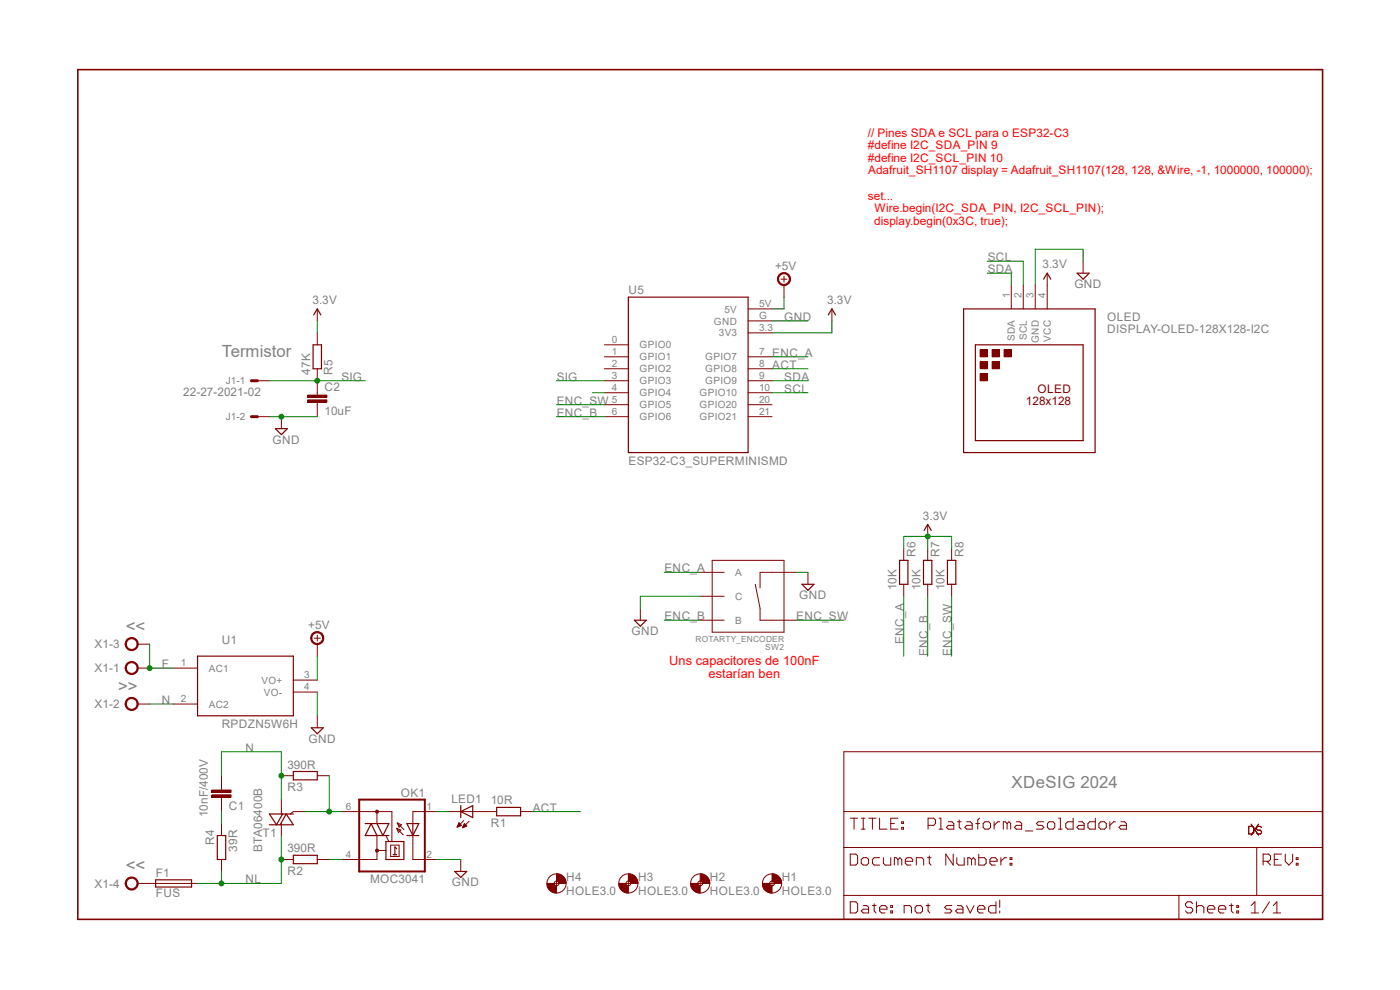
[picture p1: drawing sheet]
<svg xmlns="http://www.w3.org/2000/svg" width="297mm" height="210mm" viewBox="0 0 297 210" stroke-linecap="round" stroke-linejoin="round" font-family="sans-serif">
<path d="M74.9 172.2h8.2v6.3M80 172.2v2.5M80 177.2v5.1h-5.1M81.9 177.2l.6 1.3M82.9 179.3h1.8v2.4h-1.8zM84.2 175.7l1.4 1.4M84.2 175.7l.8 .4-.5 .5zM84.3 174.6l.9 .4-.5 .5zM84.3 174.6l1.4 1.4M87.6 177.2v5.1h2.5M90.1 172.2h-2.5v2.5M80 180.4h1.9" fill="none" stroke="#800000" stroke-width=".21"/>
<path d="M77.5 174.7h5l-1.3 2.5-1.2-2.5M80 177.2l-1.3-2.5-1.2 2.5h5M81.9 178.5h3.8v3.8h-3.8zM86.3 174.7h2.6l-1.3 2.5zM86.3 177.2h2.6M87.6 174.7v2.5M83.4 181.3h.8M84.2 180l-.4-.3v1.6" fill="none" stroke="#800000" stroke-width=".25"/>
<path d="M76.2 169.6h13.9v15.3h-13.9z" fill="none" stroke="#800000" stroke-width=".42"/>
<path d="M79.8 172l.2-.2 .2 .2v.4h-.4z" fill-rule="evenodd" fill="#800000"/>
<path d="M79.8 172l.2-.2 .2 .2v.4h-.4z" fill="none" stroke="#800000" stroke-width=".21"/>
<path d="M79.8 180.2l.2-.1 .2 .1v.5h-.4z" fill-rule="evenodd" fill="#800000"/>
<g fill="none" stroke="#800000" stroke-width=".21">
<path d="M47 167.1v.5M47 169.1v.5M47 174.7v2.5M59.7 169.6v3.1M59.7 174.7v2.5M59.7 164.5h2.5M64.8 172.2h-2.6l-.6 .5M67.3 164.5h2.5M72.4 172.2h2.5M90.1 172.2h2.6M95.2 172.2h10.2M97 175.4h.2"/>
<path d="M97.1 175.3h.3M97.1 175.2h.5M97.2 175.1h.6M97.2 175h.6M97.2 175h.5M97.3 174.9h.4M97.3 174.8h.3M97.3 174.7h.2M97.4 174.6l.5 .5-.9 .4M97.4 174.6l-.4 .9M97.4 174.6h.1M98.2 175.6h.1"/>
<path d="M98.2 175.5h.2M98.2 175.4h.4M98.3 175.3h.5M98.3 175.2h.7M98.3 175.1h.6M98.4 174.1l-1.4 1.4M98.4 175h.4M98.5 174.9h.2M98.5 174.8h.1M99 175.2l-.9 .4M99 175.2l-.5-.5-.4 .9M99.5 174.2l-1.4 1.4"/>
<path d="M110.4 172.2h2.6M47 182.3v2.6M59.7 182.3h2.5M67.3 182.3h2.5M72.4 182.3h2.5M79.8 180.2l.2-.1 .2 .1v.5h-.4zM90.1 182.3h2.6"/>
</g>
<path d="M46.1 177.2h1.8v5.1h-1.8zM57.1 175h5.1l-1.5-2.3-1.3 2.3M59.9 172.7l-1.2 2.3-1.6-2.3h5.1M62.2 163.7h5.1v1.7h-5.1zM97.7 172.2l2.6-1.3v2.5zM97.7 170.9v2.5M105.4 171.3h5v1.8h-5zM62.2 181.4h5.1v1.8h-5.1z" fill="none" stroke="#800000" stroke-width=".25"/>
<path d="M45 167.6h4v.5h-4z" fill-rule="evenodd" fill="#800000"/>
<path d="M45 167.6h4v.5h-4z" fill="none" stroke="#800000" stroke-width=".21"/>
<path d="M45 168.6h4v.5h-4z" fill-rule="evenodd" fill="#800000"/>
<g fill="none" stroke="#800000" stroke-width=".21">
<path d="M165.7 59.2h1.3M166.3 58.6v1.3M128.2 73.2h5.1M128.2 75.7h5.1M128.2 78.2h5.1M158.7 65.5h5.1M158.7 68.1h5.1M158.7 70.6h5.1M158.7 75.7h5.1M158.7 78.2h5.1M128.2 80.8h5.1M128.2 83.3h5.1"/>
<path d="M128.2 85.9h5.1M128.2 88.4h5.1M158.7 80.8h5.1M158.7 83.3h5.1M158.7 85.9h5.1M158.7 88.4h5.1M45 168.6h4v.5h-4zM47 164.5v2.6M47 169.6v2.6"/>
</g>
<path d="M133.3 63h25.4v33h-25.4z" fill="none" stroke="#800000" stroke-width=".25"/>
<path d="M165.3 58.3a1.4 1.4 0 0 1 2.2 .1 1.4 1.4 0 0 1-.8 2.1 1.4 1.4 0 0 1-1.8-1.3h.3a1.16 1.16 0 0 1 1.7-.9 1.16 1.16 0 0 1 .2 1.9 1.16 1.16 0 0 1-1.9-.6v-.4h-.3z" fill-rule="evenodd" fill="#800000"/>
<g fill="none" stroke="#800000" stroke-width=".21">
<path d="M165.3 58.3a1.4 1.4 0 0 1 2.2 .1 1.4 1.4 0 0 1-.8 2.1 1.4 1.4 0 0 1-1.8-1.3h.3a1.16 1.16 0 0 1 1.7-.9 1.16 1.16 0 0 1 .2 1.9 1.16 1.16 0 0 1-1.9-.6v-.4h-.3zM166.3 60.5v2.5M151.1 118.9h15.2v15.2h-15.2zM66.7 135.4h1.2M67.3 134.7v1.3M135.8 129v2.6M148.5 131.6h5.1M148.5 121.4h5.1M148.5 126.5h5.1M160.2 124l1 5v2.6h7.7M168.9 121.4h-7.7v3.3M171.4 121.4v2.6"/>
<path d="M36.8 141.7h5.1M36.8 149.4h5.1M62.2 144.3h5.1M62.2 146.8h5.1M179 159.5h101.6v35.5h-101.6zM179 179.8h101.6M179 172.2h101.6M180.4 173.6h1.5M181.2 173.6v2.3M182.7 173.6h.8M182.7 175.9h.8M183.1 173.6v2.3"/>
<path d="M184.3 173.6h1.5M185.1 173.6v2.3M186.6 173.6v2.3h1.6M189 174.7h.7M190.5 173.6h-1.5v2.3h1.5M191.3 175.5h.4v.4h-.4zM191.3 174.3h.4v.4h-.4zM196.9 175.1h1.2l.4-.4v-.8l-.4-.3h-1.2v2.3M199.2 173.6h.4v2.3M199.2 175.9h.8M201.2 174.3h.8l.4 .4v1.2h-1.2l-.4-.4 .4-.4h1.2M203.1 174.3h.8"/>
<path d="M203.5 173.9v1.6l.4 .4M205.1 174.3h.8l.3 .4v1.2h-1.1l-.4-.4 .4-.4h1.1M207 174.7h.8M207.8 173.6l-.4 .3v2M209 174.3h.8l.3 .4v.8l-.3 .4h-.8l-.4-.4v-.8zM210.9 174.3v1.6M212.1 174.3h-.4l-.8 .8M213.7 174.7l-.4-.4h-.4v1.6M213.7 174.7v1.2M213.7 174.7l.3-.4 .4 .4v1.2M215.6 174.3h.8l.3 .4v1.2h-1.1l-.4-.4 .4-.4h1.1M217.6 176.3h1.5"/>
<path d="M221.4 174.3h-1.1l-.4 .4 .4 .4h.8l.3 .4-.3 .4h-1.2M222.2 174.7l.4-.4h.8l.4 .4v.8l-.4 .4h-.8l-.4-.4zM224.6 173.6h.4v2.3M224.6 175.9h.7M227.7 173.6v2.3h-1.2l-.4-.4v-.8l.4-.4h1.2M228.9 174.3h.7l.4 .4v1.2h-1.1l-.4-.4 .4-.4h1.1M232.4 173.6v2.3h-1.2l-.4-.4v-.8l.4-.4h1.2M233.1 174.7l.4-.4h.8l.4 .4v.8l-.4 .4h-.8l-.4-.4zM235.5 174.3v1.6M236.6 174.3h-.3l-.8 .8M237.8 174.3h.8l.4 .4v1.2h-1.2l-.4-.4 .4-.4h1.2M266.6 179.8v10.1"/>
<path d="M179 189.9h101.6M180.4 181.2h1.2l.3 .4v1.5l-.3 .4h-1.2zM180.4 191.3h1.2l.3 .4v1.6l-.3 .4h-1.2zM182.7 182.3l.4-.4h.8l.4 .4v.8l-.4 .4h-.8l-.4-.4zM183.1 192.1h.8l.4 .4v1.2h-1.2l-.4-.4 .4-.4h1.2M185.1 192.1h.7M185.5 191.7v1.6l.3 .4M186.6 192.9h1.6v-.4l-.4-.4h-.8l-.4 .4v.8l.4 .4h.8M186.6 181.9h-1.1l-.4 .4v.8l.4 .4h1.1M187.4 181.9v1.2l.4 .4h1.2v-1.6M189 193.3h.4v.4h-.4zM189 192.1h.4v.4h-.4z"/>
<path d="M190.5 182.3l-.4-.4h-.4v1.6M190.5 182.3l.4-.4 .4 .4v1.2M190.5 182.3v1.2M191.8 193.7v-1.6h1.2l.4 .4v1.2M192.1 182.7h1.5v-.4l-.3-.4h-.9l-.3 .4v.8l.3 .4h.9M194.1 192.5l.4-.4h.8l.4 .4v.8l-.4 .4h-.8l-.4-.4zM194.4 183.5v-1.6h1.2l.4 .4v1.2M196.5 192.1h.8M196.8 181.9h.7M196.9 191.7v1.6l.4 .4M197.1 181.6v1.5l.4 .4M201.9 192.1h-1.1l-.4 .4 .4 .4h.7l.4 .4-.4 .4h-1.1"/>
<path d="M202.2 181.2v2.3l-1.5-2.3v2.3M203 181.9v1.2l.4 .4h1.2v-1.6M203.1 192.1h.8l.4 .4v1.2h-1.2l-.4-.4 .4-.4h1.2M205.1 192.1l.7 1.6 .8-1.6M206.1 182.3l-.4-.4h-.4v1.6M206.1 182.3v1.2M206.1 182.3l.4-.4 .4 .4v1.2M207.4 192.9h1.6v-.4l-.4-.4h-.8l-.4 .4v.8l.4 .4h.8M207.6 181.2v2.3h1.2l.4-.4v-.8l-.4-.4h-1.2M210 182.7h1.5v-.4l-.3-.4h-.8l-.4 .4v.8l.4 .4h.8M211.3 191.3v2.4h-1.2l-.4-.4v-.8l.4-.4h1.2M212.1 190.9v1.6"/>
<path d="M212.1 193.3v.4M212.3 181.9v1.6M213.5 181.9h-.4l-.8 .8M214.3 183.1h.4v.4h-.4zM214.3 181.9h.4v.4h-.4zM250.1 189.9v5.1M253 191.7l-.4-.4h-.7l-.4 .4v.4l.4 .4h.7l.4 .4v.4l-.4 .4h-.7l-.4-.4M253.8 192.5l.4-.4h.8l.4 .4v1.2M253.8 191.3v2.4M256.2 192.9h1.5v-.4l-.4-.4h-.8l-.3 .4v.8l.3 .4h.8M258.5 192.9h1.6v-.4l-.4-.4h-.8l-.4 .4v.8l.4 .4h.8M260.8 192.1h.8"/>
<path d="M261.2 191.7v1.6l.4 .4M262.4 193.3h.4v.4h-.4zM262.4 192.1h.4v.4h-.4zM265.4 193.7h1.6M265.4 192.1l.8-.8v2.4M268 182.7h1.2l.3-.4v-.7l-.3-.4h-1.2v2.3M268.8 182.7l.7 .8M269.3 191.3l-1.5 2.4M270.1 193.7h1.6M270.1 192.1l.8-.8v2.4M270.3 182.3h.8M271.9 181.2h-1.6v2.3h1.6"/>
<path d="M272.7 181.2v1.5l.7 .8 .8-.8v-1.5M275 183.1h.4v.4h-.4zM275 181.9h.4v.4h-.4z"/>
</g>
<path d="M41.9 139.2h20.3v12.6h-20.3zM134.6 131.6h2.5l-1.3 1.2zM170.1 124h2.6l-1.3 1.2z" fill="none" stroke="#800000" stroke-width=".25"/>
<path d="M16.5 14.8h264.1v180.2h-264.1z" fill="none" stroke="#800000" stroke-width=".34"/>
<path d="M66.2 134.5a1.41 1.41 0 0 1 2.3 0 1.41 1.41 0 0 1-.7 2.1 1.41 1.41 0 0 1-1.9-1.2h.3a1.14 1.14 0 0 1 1.4-1.1 1.14 1.14 0 0 1 .7 1.7 1.14 1.14 0 0 1-1.9 .1l-.2-.7h-.3z" fill-rule="evenodd" fill="#800000"/>
<path d="M66.2 134.5a1.41 1.41 0 0 1 2.3 0 1.41 1.41 0 0 1-.7 2.1 1.41 1.41 0 0 1-1.9-1.2h.3a1.14 1.14 0 0 1 1.4-1.1 1.14 1.14 0 0 1 .7 1.7 1.14 1.14 0 0 1-1.9 .1l-.2-.7h-.3zM67.3 136.7v2.5M97.7 182.3v2.6" fill="none" stroke="#800000" stroke-width=".21"/>
<path d="M96.5 184.9h2.5l-1.3 1.2z" fill="none" stroke="#800000" stroke-width=".25"/>
<path d="M26.9 140.8a1.4 1.4 0 0 1 2.2 .1 1.4 1.4 0 0 1-.8 2.2 1.4 1.4 0 0 1-1.8-1.4h.3a1.13 1.13 0 0 1 1.5-1.1 1.13 1.13 0 0 1 .4 1.9 1.13 1.13 0 0 1-1.8-.4l-.1-.4h-.3z" fill-rule="evenodd" fill="#800000"/>
<path d="M26.9 140.8a1.4 1.4 0 0 1 2.2 .1 1.4 1.4 0 0 1-.8 2.2 1.4 1.4 0 0 1-1.8-1.4h.3a1.13 1.13 0 0 1 1.5-1.1 1.13 1.13 0 0 1 .4 1.9 1.13 1.13 0 0 1-1.8-.4l-.1-.4h-.3zM29.2 141.7h2.5" fill="none" stroke="#800000" stroke-width=".21"/>
<path d="M26.9 148.4a1.4 1.4 0 0 1 2.2 .2 1.4 1.4 0 0 1-.8 2.1 1.4 1.4 0 0 1-1.8-1.3h.3a1.13 1.13 0 0 1 1.5-1.2 1.13 1.13 0 0 1 .4 1.9 1.13 1.13 0 0 1-1.8-.4l-.1-.3h-.3z" fill-rule="evenodd" fill="#800000"/>
<path d="M26.9 148.4a1.4 1.4 0 0 1 2.2 .2 1.4 1.4 0 0 1-.8 2.1 1.4 1.4 0 0 1-1.8-1.3h.3a1.13 1.13 0 0 1 1.5-1.2 1.13 1.13 0 0 1 .4 1.9 1.13 1.13 0 0 1-1.8-.4l-.1-.3h-.3zM29.2 149.4h2.5" fill="none" stroke="#800000" stroke-width=".21"/>
<path d="M26.9 135.7a1.4 1.4 0 0 1 2.2 .2 1.4 1.4 0 0 1-.8 2.1 1.4 1.4 0 0 1-1.8-1.3h.3a1.13 1.13 0 0 1 1.5-1.2 1.13 1.13 0 0 1 .4 1.9 1.13 1.13 0 0 1-1.8-.4l-.1-.3h-.3z" fill-rule="evenodd" fill="#800000"/>
<path d="M26.9 135.7a1.4 1.4 0 0 1 2.2 .2 1.4 1.4 0 0 1-.8 2.1 1.4 1.4 0 0 1-1.8-1.3h.3a1.13 1.13 0 0 1 1.5-1.2 1.13 1.13 0 0 1 .4 1.9 1.13 1.13 0 0 1-1.8-.4l-.1-.3h-.3zM29.2 136.7h2.5" fill="none" stroke="#800000" stroke-width=".21"/>
<path d="M26.9 186.5a1.39 1.39 0 0 1 2.2 .2 1.39 1.39 0 0 1-.8 2.1 1.39 1.39 0 0 1-1.8-1.4h.3a1.13 1.13 0 0 1 1.5-1.1 1.13 1.13 0 0 1 .4 1.8 1.13 1.13 0 0 1-1.8-.3l-.1-.4h-.3z" fill-rule="evenodd" fill="#800000"/>
<path d="M214.5 60.5v5M217.1 60.5v5M219.6 60.5v5M222.2 60.5v5M67.3 151.8v2.6M26.9 186.5a1.39 1.39 0 0 1 2.2 .2 1.39 1.39 0 0 1-.8 2.1 1.39 1.39 0 0 1-1.8-1.4h.3a1.13 1.13 0 0 1 1.5-1.1 1.13 1.13 0 0 1 .4 1.8 1.13 1.13 0 0 1-1.8-.3l-.1-.4h-.3zM29.2 187.4h2.5" fill="none" stroke="#800000" stroke-width=".21"/>
<path d="M204.4 65.5h27.9v30.5h-27.9zM206.9 73.2h22.9v20.3h-22.9zM66 154.4h2.6l-1.3 1.3z" fill="none" stroke="#800000" stroke-width=".25"/>
<path d="M207.9 74.2h1.6v1.5h-1.6z" fill-rule="evenodd" fill="#800000"/>
<path d="M207.9 74.2h1.6v1.5h-1.6z" fill="none" stroke="#800000" stroke-width=".21"/>
<path d="M210.5 74.2h1.5v1.5h-1.5z" fill-rule="evenodd" fill="#800000"/>
<path d="M210.5 74.2h1.5v1.5h-1.5z" fill="none" stroke="#800000" stroke-width=".21"/>
<path d="M207.9 76.7h1.6v1.5h-1.6z" fill-rule="evenodd" fill="#800000"/>
<path d="M207.9 76.7h1.6v1.5h-1.6z" fill="none" stroke="#800000" stroke-width=".21"/>
<path d="M213 74.2h1.5v1.5h-1.5z" fill-rule="evenodd" fill="#800000"/>
<path d="M213 74.2h1.5v1.5h-1.5z" fill="none" stroke="#800000" stroke-width=".21"/>
<path d="M207.9 79.2h1.6v1.6h-1.6z" fill-rule="evenodd" fill="#800000"/>
<path d="M207.9 79.2h1.6v1.6h-1.6z" fill="none" stroke="#800000" stroke-width=".21"/>
<path d="M210.5 76.7h1.5v1.5h-1.5z" fill-rule="evenodd" fill="#800000"/>
<path d="M210.5 76.7h1.5v1.5h-1.5zM59.7 88.4v2.5M67.3 83.3v.5M67.3 85.3v.6" fill="none" stroke="#800000" stroke-width=".21"/>
<path d="M58.4 90.9h2.6l-1.3 1.3z" fill="none" stroke="#800000" stroke-width=".25"/>
<path d="M65.3 84.8h4v.5h-4z" fill-rule="evenodd" fill="#800000"/>
<path d="M65.3 84.8h4v.5h-4z" fill="none" stroke="#800000" stroke-width=".21"/>
<path d="M65.3 83.8h4v.5h-4z" fill-rule="evenodd" fill="#800000"/>
<g fill="none" stroke="#800000" stroke-width=".21">
<path d="M222.2 58v2.5M229.8 55.4v2.6M67.3 65.5v2.6M67.3 70.6v2.6M67.3 78.2v5.1M176.5 65.5v2.6M54.6 80.8h2.5M54.6 88.4h2.5M65.3 83.8h4v.5h-4zM67.3 85.9v2.5M191.7 116.3v2.6M196.8 111.3v2.5"/>
<path d="M196.8 116.3v2.6M201.9 116.3v2.6M191.7 124v2.5M196.8 124v2.5M201.9 124v2.5"/>
<circle cx="163.8" cy="187.4" r="2.04"/>
<circle cx="163.8" cy="187.4" r=".51"/>
</g>
<path d="M221.4 59.2l.8-1.2 .7 1.2M228.5 58h2.6l-1.3 1.2zM66.4 73.2h1.8v5h-1.8zM66.5 66.8l.8-1.3 .8 1.3M175.7 66.8l.8-1.3 .7 1.3M190.8 118.9h1.8v5.1h-1.8zM195.9 118.9h1.8v5.1h-1.8zM196 112.5l.8-1.2 .8 1.2M201 118.9h1.8v5.1h-1.8z" fill="none" stroke="#800000" stroke-width=".25"/>
<path d="M53.3 80.8h1.3M53.3 88.4h1.3" fill="none" stroke="#800000" stroke-width=".64"/>
<path d="M163.8 185.4a2.05 2.05 0 0 1 2 2h-1.5v-.2l-.5-.3z" fill-rule="evenodd" fill="#800000"/>
<path d="M163.8 185.4a2.05 2.05 0 0 1 2 2h-1.5v-.2l-.5-.3z" fill="none" stroke="#800000" stroke-width=".21"/>
<path d="M161.8 187.4h1.5a.45 .45 0 0 0 .5 .5v1.5a1.99 1.99 0 0 1-2-2z" fill-rule="evenodd" fill="#800000"/>
<g fill="none" stroke="#800000" stroke-width=".21">
<path d="M161.8 187.4h1.5a.45 .45 0 0 0 .5 .5v1.5a1.99 1.99 0 0 1-2-2zM163.3 187.4h1M163.8 186.9v1"/>
<circle cx="148.5" cy="187.4" r="2.04"/>
<circle cx="148.5" cy="187.4" r=".51"/>
</g>
<path d="M148.5 185.4a2.05 2.05 0 0 1 2.1 2h-1.5l-.1-.2-.5-.3z" fill-rule="evenodd" fill="#800000"/>
<path d="M148.5 185.4a2.05 2.05 0 0 1 2.1 2h-1.5l-.1-.2-.5-.3z" fill="none" stroke="#800000" stroke-width=".21"/>
<path d="M146.5 187.4h1.5a.45 .45 0 0 0 .5 .5v1.5a1.99 1.99 0 0 1-2-2z" fill-rule="evenodd" fill="#800000"/>
<g fill="none" stroke="#800000" stroke-width=".21">
<path d="M146.5 187.4h1.5a.45 .45 0 0 0 .5 .5v1.5a1.99 1.99 0 0 1-2-2zM148 187.4h1.1M148.5 186.9v1"/>
<circle cx="133.3" cy="187.4" r="2.04"/>
<circle cx="133.3" cy="187.4" r=".51"/>
</g>
<path d="M133.3 185.4a1.99 1.99 0 0 1 2 2h-1.5l-.1-.3-.4-.2z" fill-rule="evenodd" fill="#800000"/>
<path d="M133.3 185.4a1.99 1.99 0 0 1 2 2h-1.5l-.1-.3-.4-.2z" fill="none" stroke="#800000" stroke-width=".21"/>
<path d="M131.3 187.4h1.5l.2 .4 .3 .1v1.5a2.05 2.05 0 0 1-2-2z" fill-rule="evenodd" fill="#800000"/>
<g fill="none" stroke="#800000" stroke-width=".21">
<path d="M131.3 187.4h1.5l.2 .4 .3 .1v1.5a2.05 2.05 0 0 1-2-2zM132.8 187.4h1M133.3 186.9v1"/>
<circle cx="118.1" cy="187.4" r="2.04"/>
<circle cx="118.1" cy="187.4" r=".51"/>
</g>
<path d="M118.1 185.4a1.99 1.99 0 0 1 2 2h-1.5l-.2-.3-.3-.2z" fill-rule="evenodd" fill="#800000"/>
<path d="M118.1 185.4a1.99 1.99 0 0 1 2 2h-1.5l-.2-.3-.3-.2z" fill="none" stroke="#800000" stroke-width=".21"/>
<path d="M116 187.4h1.6l.1 .4 .4 .1v1.5a2.05 2.05 0 0 1-2.1-2z" fill-rule="evenodd" fill="#800000"/>
<path d="M264.9 175.3h.8l.3 .3v1.1l-.3 .2h-.8zM265.4 174.8l1.6 2.4M267 174.8l-1.6 2.4M267.6 175.6l-.2-.3h-.6l-.2 .3v.3l.2 .2h.6l.2 .3v.3l-.2 .2h-.6l-.2-.2M31.7 187.4h10.2M116 187.4h1.6l.1 .4 .4 .1v1.5a2.05 2.05 0 0 1-2.1-2zM117.6 187.4h1M118.1 186.9v1" fill="none" stroke="#800000" stroke-width=".21"/>
<path d="M33 186.6h7.6v1.6h-7.6z" fill="none" stroke="#800000" stroke-width=".25"/>
<path d="M59.7 177.2v10.2" fill="none" stroke="#008000" stroke-width=".21"/>
<circle cx="59.7" cy="182.3" r=".51" fill="#008000"/>
<g fill="none" stroke="#008000" stroke-width=".21">
<path d="M41.9 187.4h17.8M47 184.9v2.5"/>
<circle cx="59.7" cy="182.3" r=".51"/>
</g>
<circle cx="47" cy="187.4" r=".51" fill="#008000"/>
<g fill="none" stroke="#008000" stroke-width=".21">
<path d="M64.8 172.2h7.6M69.8 164.5v7.7M69.8 182.3h2.6"/>
<circle cx="47" cy="187.4" r=".51"/>
</g>
<circle cx="69.8" cy="172.2" r=".51" fill="#008000"/>
<g fill="none" stroke="#008000" stroke-width=".21">
<path d="M47 159.5h12.7v10.1"/>
<circle cx="69.8" cy="172.2" r=".51"/>
</g>
<circle cx="59.7" cy="164.5" r=".51" fill="#008000"/>
<g fill="none" stroke="#008000" stroke-width=".21">
<path d="M163.8 78.2h7.6M163.8 68.1h7.6M57.1 88.4h10.2M148.5 126.5h-12.7v2.5M168.9 121.4h2.5M31.7 149.4h5.1M47 159.5v5M67.3 146.8v5M47 172.2v2.5M113 172.2h10.1M92.7 182.3h5"/>
<circle cx="59.7" cy="164.5" r=".51"/>
</g>
<circle cx="59.7" cy="88.4" r=".51" fill="#008000"/>
<g fill="none" stroke="#008000" stroke-width=".21">
<path d="M209.5 58h5v2.5M209.5 55.4h7.6v5.1M229.8 55.4v-2.5h-10.2v7.6M163.8 75.7h7.6M166.3 63v2.5h-2.5M57.1 80.8h20.4M118.1 80.8h10.1M118.1 88.4h10.1M118.1 85.9h10.1M125.7 83.3h2.5M163.8 83.3h7.6M163.8 80.8h7.6"/>
<path d="M67.3 139.2v5.1M140.9 121.4h7.6M140.9 131.6h7.6M168.9 131.6h10.1M191.7 126.5v12.7M196.8 126.5v12.7M201.9 126.5v12.7"/>
<circle cx="59.7" cy="88.4" r=".51"/>
</g>
<circle cx="67.3" cy="80.8" r=".51" fill="#008000"/>
<g fill="none" stroke="#008000" stroke-width=".21">
<path d="M67.3 68.1v2.5M176.5 68.1v2.5h-12.7M196.8 116.3v-2.5h5.1v2.5"/>
<circle cx="67.3" cy="80.8" r=".51"/>
</g>
<circle cx="196.8" cy="113.8" r=".51" fill="#008000"/>
<g fill="none" stroke="#008000" stroke-width=".21">
<path d="M196.8 113.8h-5.1v2.5M31.7 136.7v5h5.1M92.7 172.2h2.5"/>
<circle cx="196.8" cy="113.8" r=".51"/>
</g>
<circle cx="31.7" cy="141.7" r=".51" fill="#008000"/>
<circle cx="31.7" cy="141.7" r=".51" fill="none" stroke="#008000" stroke-width=".21"/>
<g font-size="3.6" fill="#808080">
<text x="47" y="75.7">Termistor</text>
<text x="26.7" y="134.1">&lt;&lt;</text>
<text x="25.1" y="146.8">&gt;&gt;</text>
<text x="214.6" y="167.1">XDeSIG 2024</text>
<text x="26.7" y="184.9">&lt;&lt;</text>
</g>
<g font-size="2.7" fill="#f00">
<text x="142" y="141">Uns capacitores de 100nF</text>
<text x="150.3" y="143.9">estarían ben</text>
</g>
<g font-size="2.5" fill="#f00">
<text x="184.1" y="29">// Pines SDA e SCL para o ESP32-C3</text>
<text x="184.1" y="31.7">#define I2C_SDA_PIN 9</text>
<text x="184.1" y="34.3">#define I2C_SCL_PIN 10</text>
<text x="184.2" y="37">Adafruit_SH1107 display = Adafruit_SH1107(128, 128, &amp;Wire, -1, 1000000, 100000);</text>
<text x="184.1" y="42.3">set...</text>
<text x="185.5" y="47.7">display.begin(0x3C, true);</text>
<text x="185.5" y="45">Wire.begin(I2C_SDA_PIN, I2C_SCL_PIN);</text>
</g>
<g font-size="2.5" fill="#808080">
<text x="164.4" y="57.3">+5V</text>
<text x="209.6" y="58">SDA</text>
<text x="209.6" y="55.4">SCL</text>
<text x="221.2" y="56.9">3.3V</text>
<text x="66.3" y="64.6">3.3V</text>
<text x="133.4" y="62.3">U5</text>
<text x="175.5" y="64.6">3.3V</text>
<text x="227.9" y="61.1">GND</text>
<text x="166.4" y="68.1">GND</text>
<text x="234.9" y="70.6">DISPLAY-OLED-128X128-I2C</text>
<text x="234.9" y="68.1">OLED</text>
<text x="163.8" y="75.7">ENC_A</text>
<text x="38.9" y="83.9">22-27-2021-02</text>
<text x="65.8" y="79.5" transform="rotate(-90 65.8 79.5)">47K</text>
<text x="68.9" y="82.9">C2</text>
<text x="70.6" y="79.5" transform="rotate(-90 70.6 79.5)">R5</text>
<text x="72.4" y="80.8">SIG</text>
<text x="118.1" y="80.8">SIG</text>
<text x="163.8" y="78.2">ACT</text>
<text x="166.4" y="80.8">SDA</text>
<text x="166.4" y="83.3">SCL</text>
<text x="68.8" y="88">10uF</text>
<text x="118.1" y="88.4">ENC_B</text>
<text x="118.1" y="85.9">ENC_SW</text>
<text x="57.8" y="94.1">GND</text>
<text x="133.4" y="98.6">ESP32-C3_SUPERMINISMD</text>
<text x="195.8" y="110.2">3.3V</text>
<text x="194.2" y="118.1" transform="rotate(-90 194.2 118.1)">R6</text>
<text x="199.3" y="118.1" transform="rotate(-90 199.3 118.1)">R7</text>
<text x="204.4" y="118.1" transform="rotate(-90 204.4 118.1)">R8</text>
<text x="141" y="121.4">ENC_A</text>
<text x="190.2" y="125.2" transform="rotate(-90 190.2 125.2)">10K</text>
<text x="195.3" y="125.2" transform="rotate(-90 195.3 125.2)">10K</text>
<text x="200.4" y="125.2" transform="rotate(-90 200.4 125.2)">10K</text>
<text x="141" y="131.6">ENC_B</text>
<text x="168.9" y="131.6">ENC_SW</text>
<text x="169.5" y="127.1">GND</text>
<text x="20.1" y="137.5">X1-3</text>
<text x="47" y="136.7">U1</text>
<text x="65.4" y="133.5">+5V</text>
<text x="134" y="134.7">GND</text>
<text x="191.7" y="136.6" transform="rotate(-90 191.7 136.6)">ENC_A</text>
<text x="20.1" y="142.6">X1-1</text>
<text x="34.3" y="141.7">F</text>
<text x="196.8" y="139.2" transform="rotate(-90 196.8 139.2)">ENC_B</text>
<text x="201.9" y="139.2" transform="rotate(-90 201.9 139.2)">ENC_SW</text>
<text x="34.3" y="149.4">N</text>
<text x="20.1" y="150.2">X1-2</text>
<text x="47" y="154.4">RPDZN5W6H</text>
<text x="52.1" y="159.5">N</text>
<text x="65.4" y="157.6">GND</text>
<text x="61" y="163">390R</text>
<text x="61" y="167.9">R3</text>
<text x="44.1" y="173.4" transform="rotate(-90 44.1 173.4)">10nF/400V</text>
<text x="48.6" y="171.8">C1</text>
<text x="85" y="169">OK1</text>
<text x="95.8" y="170.4">LED1</text>
<text x="104.1" y="170.6">10R</text>
<text x="113" y="172.2">ACT</text>
<text x="45.5" y="179.2" transform="rotate(-90 45.5 179.2)">R4</text>
<text x="55.7" y="177.5">T1</text>
<text x="104.1" y="175.5">R1</text>
<text x="50.3" y="180.7" transform="rotate(-90 50.3 180.7)">39R</text>
<text x="55.6" y="180.7" transform="rotate(-90 55.6 180.7)">BTA06400B</text>
<text x="61" y="180.8">390R</text>
<text x="61" y="185.6">R2</text>
<text x="20.1" y="188.3">X1-4</text>
<text x="33.1" y="190.3">FUS</text>
<text x="33.1" y="186">F1</text>
<text x="52.1" y="187.4">NL</text>
<text x="78.5" y="187.3">MOC3041</text>
<text x="95.9" y="188">GND</text>
<text x="120.1" y="189.9">HOLE3.0</text>
<text x="120.1" y="186.8">H4</text>
<text x="135.4" y="189.9">HOLE3.0</text>
<text x="135.4" y="186.8">H3</text>
<text x="150.6" y="189.9">HOLE3.0</text>
<text x="150.6" y="186.8">H2</text>
<text x="165.9" y="189.9">HOLE3.0</text>
<text x="165.9" y="186.8">H1</text>
</g>
<g font-size="2.5" fill="#800000">
<text x="220.1" y="83.3">OLED</text>
<text x="217.6" y="85.9">128x128</text>
</g>
<g font-size="2.1" fill="#808080">
<text x="161" y="65.2">5V</text>
<text x="214.2" y="63.2" transform="rotate(-90 214.2 63.2)">1</text>
<text x="216.7" y="63.2" transform="rotate(-90 216.7 63.2)">2</text>
<text x="219.3" y="63.2" transform="rotate(-90 219.3 63.2)">3</text>
<text x="221.8" y="63.2" transform="rotate(-90 221.8 63.2)">4</text>
<text x="151.5" y="68.9">GND</text>
<text x="152.5" y="71.4">3V3</text>
<text x="153.7" y="66.3">5V</text>
<text x="161" y="70.3">3.3</text>
<text x="161.1" y="67.7">G</text>
<text x="129.8" y="72.8">0</text>
<text x="129.8" y="75.4">1</text>
<text x="129.8" y="77.9">2</text>
<text x="135.7" y="73.9">GPIO0</text>
<text x="135.7" y="76.5">GPIO1</text>
<text x="149.6" y="76.5">GPIO7</text>
<text x="161" y="75.4">7</text>
<text x="161" y="77.9">8</text>
<text x="215.3" y="72.4" transform="rotate(-90 215.3 72.4)">SDA</text>
<text x="217.8" y="72.2" transform="rotate(-90 217.8 72.2)">SCL</text>
<text x="220.4" y="72.8" transform="rotate(-90 220.4 72.8)">GND</text>
<text x="222.9" y="72.6" transform="rotate(-90 222.9 72.6)">VCC</text>
<text x="47.9" y="81.5">J1-1</text>
<text x="129.8" y="80.4">3</text>
<text x="129.8" y="83">4</text>
<text x="135.7" y="79">GPIO2</text>
<text x="135.7" y="81.5">GPIO3</text>
<text x="149.6" y="79">GPIO8</text>
<text x="149.6" y="81.5">GPIO9</text>
<text x="161" y="80.4">9</text>
<text x="161" y="83">10</text>
<text x="47.9" y="89.2">J1-2</text>
<text x="129.8" y="85.5">5</text>
<text x="129.8" y="88.1">6</text>
<text x="135.7" y="84.1">GPIO4</text>
<text x="135.7" y="86.6">GPIO5</text>
<text x="135.7" y="89.2">GPIO6</text>
<text x="148.4" y="84.1">GPIO10</text>
<text x="148.4" y="86.6">GPIO20</text>
<text x="148.4" y="89.2">GPIO21</text>
<text x="161" y="85.5">20</text>
<text x="161" y="88.1">21</text>
<text x="156" y="122.2">A</text>
<text x="156" y="127.3">C</text>
<text x="156" y="132.3">B</text>
<text x="38.4" y="141.4">1</text>
<text x="44.3" y="142.5">AC1</text>
<text x="64.6" y="143.9">3</text>
<text x="38.4" y="149">2</text>
<text x="55.5" y="145">VO+</text>
<text x="56" y="147.6">VO-</text>
<text x="64.6" y="146.4">4</text>
<text x="44.3" y="150.1">AC2</text>
<text x="73.4" y="171.8">6</text>
<text x="90.5" y="171.8">1</text>
<text x="73.4" y="182">4</text>
<text x="90.5" y="182">2</text>
</g>
<g font-size="1.8" fill="#808080">
<text x="147.6" y="136.1">ROTARTY_ENCODER</text>
<text x="162.3" y="137.9">SW2</text>
</g>
</svg>
